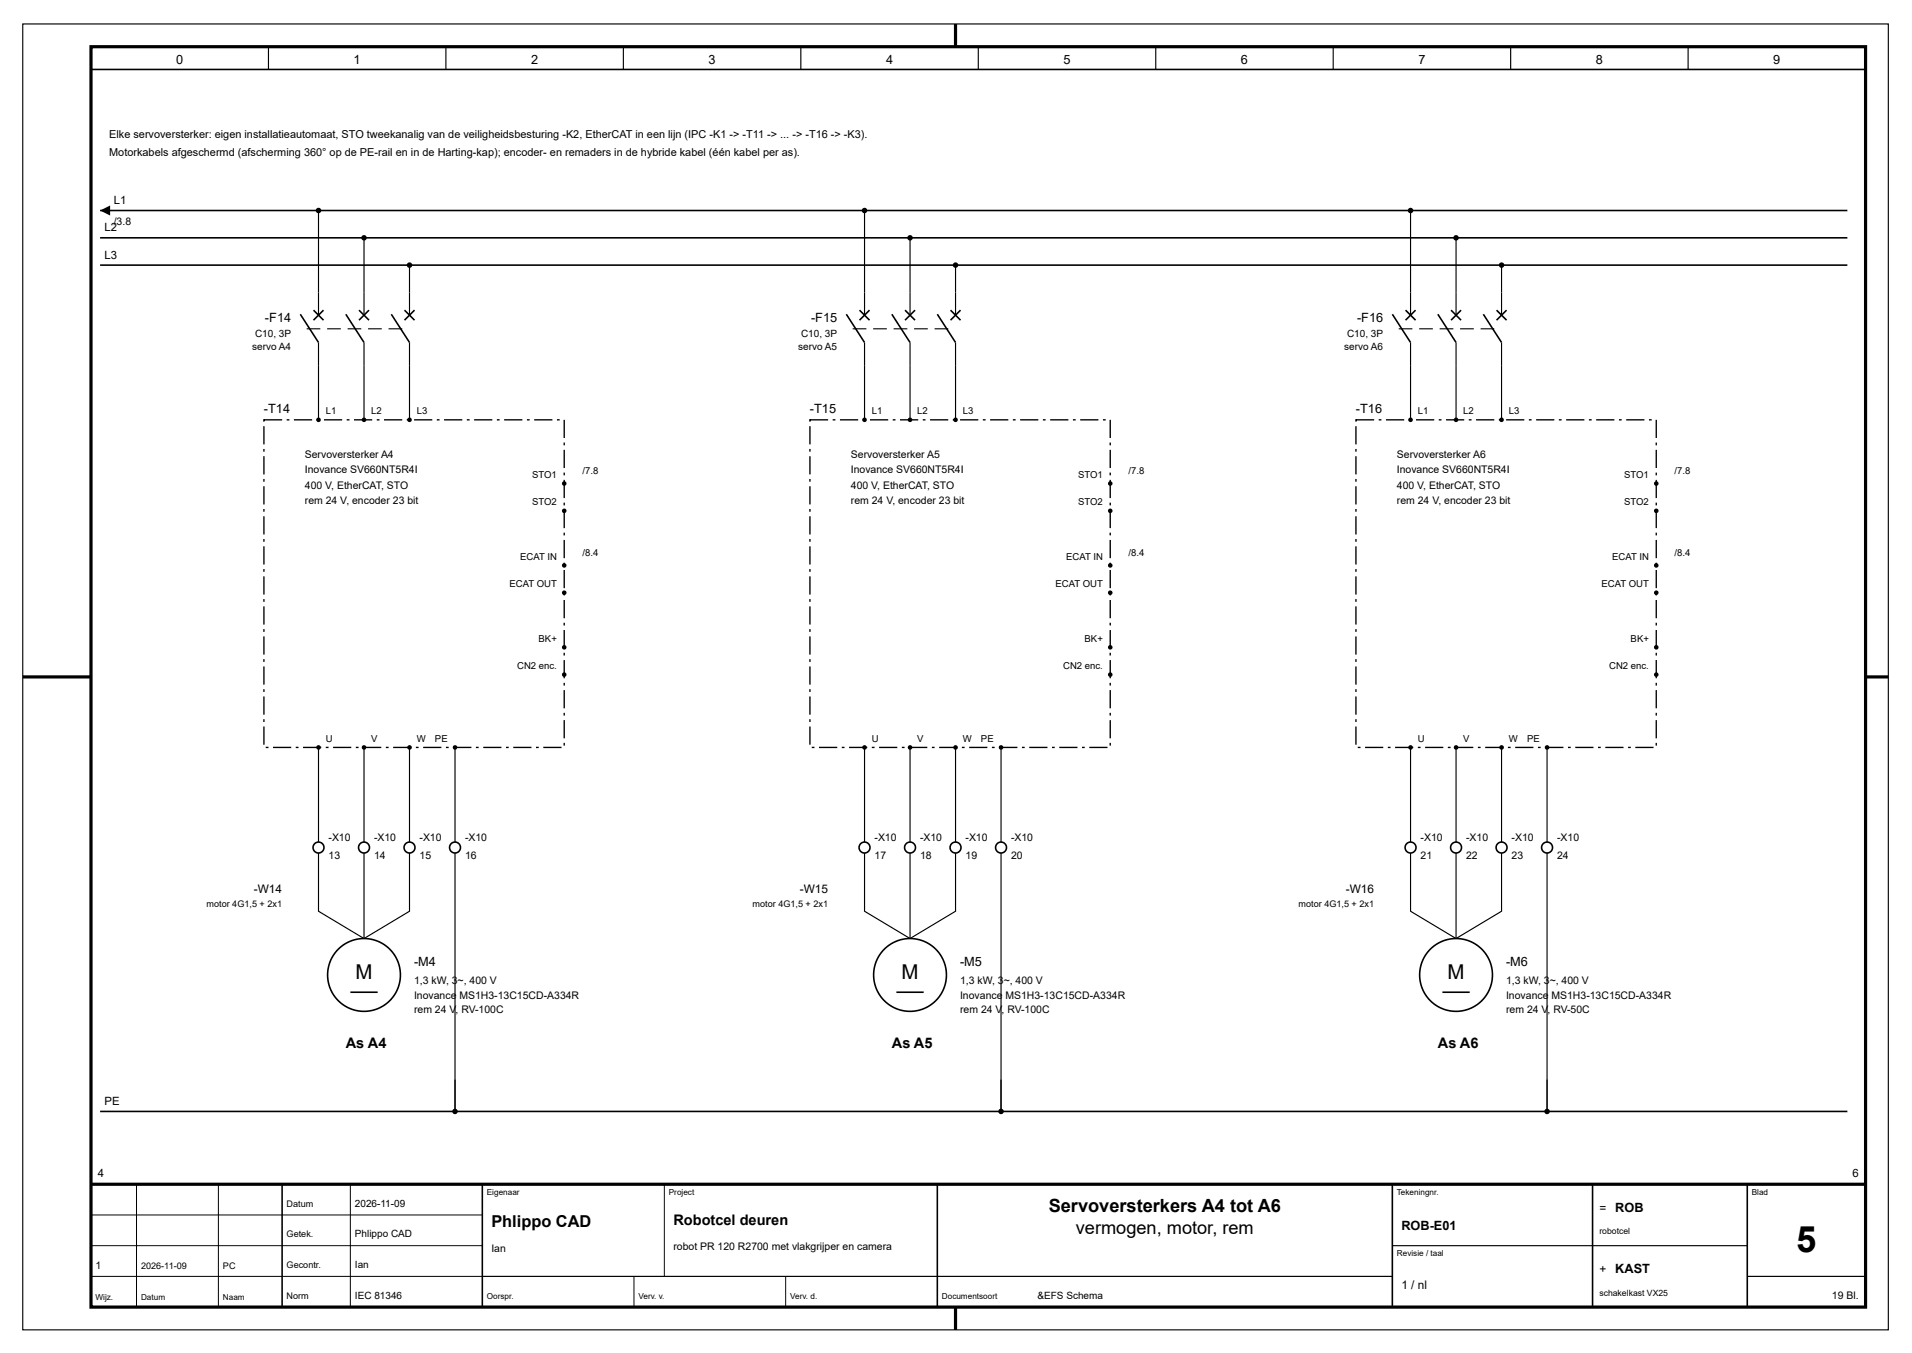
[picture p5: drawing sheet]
<svg xmlns="http://www.w3.org/2000/svg" width="420mm" height="297mm" viewBox="0 0 420 297" stroke-linecap="round" stroke-linejoin="round" font-family="sans-serif">
<g fill="none" stroke="#000" stroke-width=".25">
<path d="M5 5.3h410v287h-410zM59 10.3v5M98 10.3v5M137 10.3v5M176 10.3v5M215 10.3v5M254 10.3v5M293 10.3v5M332 10.3v5M371 10.3v5M70 46.3v23M80 52.3v17"/>
<path d="M90 58.3v11M70 75.3v17M80 75.3v17M90 75.3v17M70 164.3v22M306 273.8h78M106 280.5h200M384 280.5h26"/>
</g>
<path d="M20 10.3h390v277h-390zM210 5.3v5M5 148.8h15M410 148.8h5M20 260.3h390M210 287.3v5" fill="none" stroke="#000" stroke-width=".7" stroke-linecap="butt"/>
<g fill="none" stroke="#000" stroke-width=".35">
<path d="M20 15.3h390M22 46.3h384M22 52.3h384M22 58.3h384M66 69.1l4 6.2M68.9 68.2l2.2 2.2M71.1 68.2l-2.2 2.2M76 69.1l4 6.2M78.9 68.2l2.2 2.2M81.1 68.2l-2.2 2.2M86 69.1l4 6.2M88.9 68.2l2.2 2.2"/>
<path d="M91.1 68.2l-2.2 2.2M22 244.3h384M62 260.3v27M106 260.3v27M206 260.3v27M306 260.3v27M350 260.3v27M384 260.3v27"/>
</g>
<path d="M20 267h86M20 273.8h86M30 260.3v27M48 260.3v27M77 260.3v27M146 260.3v20.2M20 280.5h86M139.3 280.5v6.8M172.7 280.5v6.8" fill="none" stroke="#000" stroke-width=".22"/>
<g fill="#000">
<path d="M22 46.3l2.2-1.1v2.2z"/>
<path d="M67.4 72.1h3v.3h-3zM71.9 72.1h3v.3h-3zM76.4 72.1h3v.3h-3zM80.9 72.1h3v.3h-3zM85.4 72.1h3v.3h-3z"/>
<path d="M63 92.1h.6v.3h-.6zM64.6 92.1h4v.3h-4zM69.6 92.1h.6v.3h-.6zM71.2 92.1h4v.3h-4zM76.2 92.1h.6v.3h-.6zM77.8 92.1h4v.3h-4zM82.8 92.1h.6v.3h-.6zM84.4 92.1h4v.3h-4zM89.4 92.1h.6v.3h-.6zM91 92.1h4v.3h-4zM96 92.1h.6v.3h-.6zM97.6 92.1h4v.3h-4zM102.6 92.1h.6v.3h-.6zM104.2 92.1h4v.3h-4zM109.2 92.1h.6v.3h-.6zM110.8 92.1h4v.3h-4zM115.8 92.1h.6v.3h-.6zM117.4 92.1h4v.3h-4zM122.4 92.1h.6v.3h-.6zM123.8 92.3h.3v4h-.3zM123.8 97.3h.3v.6h-.3zM123.8 98.9h.3v4h-.3zM123.8 103.9h.3v.6h-.3zM123.8 105.5h.3v4h-.3zM123.8 110.5h.3v.6h-.3zM123.8 112.1h.3v4h-.3zM123.8 117.1h.3v.6h-.3zM123.8 118.7h.3v4h-.3zM123.8 123.7h.3v.6h-.3zM123.8 125.3h.3v4h-.3zM123.8 130.3h.3v.6h-.3zM123.8 131.9h.3v4h-.3zM123.8 136.9h.3v.6h-.3zM123.8 138.5h.3v4h-.3zM123.8 143.5h.3v.6h-.3zM123.8 145.1h.3v4h-.3zM123.8 150.1h.3v.6h-.3zM123.8 151.7h.3v4h-.3zM123.8 156.7h.3v.6h-.3zM123.8 158.3h.3v4h-.3zM123.8 163.3h.3v.6h-.3zM119.4 164.1h4v.3h-4zM117.8 164.1h.6v.3h-.6zM112.8 164.1h4v.3h-4zM111.2 164.1h.6v.3h-.6zM106.2 164.1h4v.3h-4zM104.6 164.1h.6v.3h-.6zM99.6 164.1h4v.3h-4zM98 164.1h.6v.3h-.6zM93 164.1h4v.3h-4zM91.4 164.1h.6v.3h-.6zM86.4 164.1h4v.3h-4zM84.8 164.1h.6v.3h-.6zM79.8 164.1h4v.3h-4zM78.2 164.1h.6v.3h-.6zM73.2 164.1h4v.3h-4zM71.6 164.1h.6v.3h-.6zM66.6 164.1h4v.3h-4zM65 164.1h.6v.3h-.6zM60 164.1h4v.3h-4zM58.4 164.1h.6v.3h-.6zM57.8 159.7h.3v4h-.3zM57.8 158.1h.3v.6h-.3zM57.8 153.1h.3v4h-.3zM57.8 151.5h.3v.6h-.3zM57.8 146.5h.3v4h-.3zM57.8 144.9h.3v.6h-.3zM57.8 139.9h.3v4h-.3zM57.8 138.3h.3v.6h-.3zM57.8 133.3h.3v4h-.3zM57.8 131.7h.3v.6h-.3zM57.8 126.7h.3v4h-.3zM57.8 125.1h.3v.6h-.3zM57.8 120.1h.3v4h-.3zM57.8 118.5h.3v.6h-.3zM57.8 113.5h.3v4h-.3zM57.8 111.9h.3v.6h-.3zM57.8 106.9h.3v4h-.3zM57.8 105.3h.3v.6h-.3zM57.8 100.3h.3v4h-.3zM57.8 98.7h.3v.6h-.3zM57.8 93.7h.3v4h-.3zM57.8 92.1h4.2v.3h-4v-.1h.1v.4h-.3z"/>
<circle cx="70" cy="46.3" r=".6"/>
<circle cx="80" cy="52.3" r=".6"/>
<circle cx="90" cy="58.3" r=".6"/>
<circle cx="70" cy="92.3" r=".5"/>
<circle cx="80" cy="92.3" r=".5"/>
<circle cx="90" cy="92.3" r=".5"/>
<circle cx="124" cy="112.3" r=".5"/>
<circle cx="124" cy="106.3" r=".5"/>
<circle cx="124" cy="124.3" r=".5"/>
<circle cx="124" cy="130.3" r=".5"/>
<circle cx="124" cy="142.3" r=".5"/>
<circle cx="124" cy="148.3" r=".5"/>
<circle cx="70" cy="164.3" r=".5"/>
<circle cx="80" cy="164.3" r=".5"/>
<circle cx="90" cy="164.3" r=".5"/>
<circle cx="100" cy="164.3" r=".5"/>
</g>
<circle cx="70" cy="186.3" r="1.2" fill="#fff"/>
<circle cx="70" cy="186.3" r="1.2" fill="none" stroke="#000" stroke-width=".35"/>
<path d="M80 164.3v22" fill="none" stroke="#000" stroke-width=".25"/>
<circle cx="80" cy="186.3" r="1.2" fill="#fff"/>
<circle cx="80" cy="186.3" r="1.2" fill="none" stroke="#000" stroke-width=".35"/>
<path d="M90 164.3v22" fill="none" stroke="#000" stroke-width=".25"/>
<circle cx="90" cy="186.3" r="1.2" fill="#fff"/>
<circle cx="90" cy="186.3" r="1.2" fill="none" stroke="#000" stroke-width=".35"/>
<path d="M100 164.3v22" fill="none" stroke="#000" stroke-width=".25"/>
<circle cx="100" cy="186.3" r="1.2" fill="#fff"/>
<circle cx="100" cy="186.3" r="1.2" fill="none" stroke="#000" stroke-width=".35"/>
<circle cx="100" cy="244.3" r=".6" fill="#000"/>
<path d="M70 187.5v12.8l10 6M80 187.5v18.8M90 187.5v12.8l-10 6M100 237.3v7" fill="none" stroke="#000" stroke-width=".25"/>
<circle cx="80" cy="214.3" r="8" fill="#fff"/>
<g fill="none" stroke="#000" stroke-width=".35">
<path d="M186 69.1l4 6.2M188.9 68.2l2.2 2.2M191.1 68.2l-2.2 2.2M196 69.1l4 6.2M198.9 68.2l2.2 2.2M201.1 68.2l-2.2 2.2M206 69.1l4 6.2M208.9 68.2l2.2 2.2M211.1 68.2l-2.2 2.2M77 218.1h6"/>
<circle cx="80" cy="214.3" r="8"/>
</g>
<path d="M190 46.3v23M200 52.3v17M210 58.3v11M190 75.3v17M200 75.3v17M210 75.3v17M190 164.3v22M100 187.5v56.8" fill="none" stroke="#000" stroke-width=".25"/>
<g fill="#000">
<path d="M187.4 72.1h3v.3h-3zM191.9 72.1h3v.3h-3zM196.4 72.1h3v.3h-3zM200.9 72.1h3v.3h-3zM205.4 72.1h3v.3h-3z"/>
<path d="M183 92.1h.6v.3h-.6zM184.6 92.1h4v.3h-4zM189.6 92.1h.6v.3h-.6zM191.2 92.1h4v.3h-4zM196.2 92.1h.6v.3h-.6zM197.8 92.1h4v.3h-4zM202.8 92.1h.6v.3h-.6zM204.4 92.1h4v.3h-4zM209.4 92.1h.6v.3h-.6zM211 92.1h4v.3h-4zM216 92.1h.6v.3h-.6zM217.6 92.1h4v.3h-4zM222.6 92.1h.6v.3h-.6zM224.2 92.1h4v.3h-4zM229.2 92.1h.6v.3h-.6zM230.8 92.1h4v.3h-4zM235.8 92.1h.6v.3h-.6zM237.4 92.1h4v.3h-4zM242.4 92.1h.6v.3h-.6zM243.8 92.3h.3v4h-.3zM243.8 97.3h.3v.6h-.3zM243.8 98.9h.3v4h-.3zM243.8 103.9h.3v.6h-.3zM243.8 105.5h.3v4h-.3zM243.8 110.5h.3v.6h-.3zM243.8 112.1h.3v4h-.3zM243.8 117.1h.3v.6h-.3zM243.8 118.7h.3v4h-.3zM243.8 123.7h.3v.6h-.3zM243.8 125.3h.3v4h-.3zM243.8 130.3h.3v.6h-.3zM243.8 131.9h.3v4h-.3zM243.8 136.9h.3v.6h-.3zM243.8 138.5h.3v4h-.3zM243.8 143.5h.3v.6h-.3zM243.8 145.1h.3v4h-.3zM243.8 150.1h.3v.6h-.3zM243.8 151.7h.3v4h-.3zM243.8 156.7h.3v.6h-.3zM243.8 158.3h.3v4h-.3zM243.8 163.3h.3v.6h-.3zM239.4 164.1h4v.3h-4zM237.8 164.1h.6v.3h-.6zM232.8 164.1h4v.3h-4zM231.2 164.1h.6v.3h-.6zM226.2 164.1h4v.3h-4zM224.6 164.1h.6v.3h-.6zM219.6 164.1h4v.3h-4zM218 164.1h.6v.3h-.6zM213 164.1h4v.3h-4zM211.4 164.1h.6v.3h-.6zM206.4 164.1h4v.3h-4zM204.8 164.1h.6v.3h-.6zM199.8 164.1h4v.3h-4zM198.2 164.1h.6v.3h-.6zM193.2 164.1h4v.3h-4zM191.6 164.1h.6v.3h-.6zM186.6 164.1h4v.3h-4zM185 164.1h.6v.3h-.6zM180 164.1h4v.3h-4zM178.4 164.1h.6v.3h-.6zM177.8 159.7h.3v4h-.3zM177.8 158.1h.3v.6h-.3zM177.8 153.1h.3v4h-.3zM177.8 151.5h.3v.6h-.3zM177.8 146.5h.3v4h-.3zM177.8 144.9h.3v.6h-.3zM177.8 139.9h.3v4h-.3zM177.8 138.3h.3v.6h-.3zM177.8 133.3h.3v4h-.3zM177.8 131.7h.3v.6h-.3zM177.8 126.7h.3v4h-.3zM177.8 125.1h.3v.6h-.3zM177.8 120.1h.3v4h-.3zM177.8 118.5h.3v.6h-.3zM177.8 113.5h.3v4h-.3zM177.8 111.9h.3v.6h-.3zM177.8 106.9h.3v4h-.3zM177.8 105.3h.3v.6h-.3zM177.8 100.3h.3v4h-.3zM177.8 98.7h.3v.6h-.3zM177.8 93.7h.3v4h-.3zM177.8 92.1h4.2v.3h-4v-.1h.1v.4h-.3z"/>
<circle cx="190" cy="46.3" r=".6"/>
<circle cx="200" cy="52.3" r=".6"/>
<circle cx="210" cy="58.3" r=".6"/>
<circle cx="190" cy="92.3" r=".5"/>
<circle cx="200" cy="92.3" r=".5"/>
<circle cx="210" cy="92.3" r=".5"/>
<circle cx="244" cy="112.3" r=".5"/>
<circle cx="244" cy="106.3" r=".5"/>
<circle cx="244" cy="124.3" r=".5"/>
<circle cx="244" cy="130.3" r=".5"/>
<circle cx="244" cy="148.3" r=".5"/>
<circle cx="244" cy="142.3" r=".5"/>
<circle cx="190" cy="164.3" r=".5"/>
<circle cx="200" cy="164.3" r=".5"/>
<circle cx="210" cy="164.3" r=".5"/>
<circle cx="220" cy="164.3" r=".5"/>
</g>
<circle cx="190" cy="186.3" r="1.2" fill="#fff"/>
<circle cx="190" cy="186.3" r="1.2" fill="none" stroke="#000" stroke-width=".35"/>
<path d="M200 164.3v22" fill="none" stroke="#000" stroke-width=".25"/>
<circle cx="200" cy="186.3" r="1.2" fill="#fff"/>
<circle cx="200" cy="186.3" r="1.2" fill="none" stroke="#000" stroke-width=".35"/>
<path d="M210 164.3v22" fill="none" stroke="#000" stroke-width=".25"/>
<circle cx="210" cy="186.3" r="1.2" fill="#fff"/>
<circle cx="210" cy="186.3" r="1.2" fill="none" stroke="#000" stroke-width=".35"/>
<path d="M220 164.3v22" fill="none" stroke="#000" stroke-width=".25"/>
<circle cx="220" cy="186.3" r="1.2" fill="#fff"/>
<circle cx="220" cy="186.3" r="1.2" fill="none" stroke="#000" stroke-width=".35"/>
<circle cx="220" cy="244.3" r=".6" fill="#000"/>
<path d="M190 187.5v12.8l10 6M200 187.5v18.8M210 187.5v12.8l-10 6M220 237.3v7" fill="none" stroke="#000" stroke-width=".25"/>
<circle cx="200" cy="214.3" r="8" fill="#fff"/>
<g fill="none" stroke="#000" stroke-width=".35">
<path d="M306 69.1l4 6.2M308.9 68.2l2.2 2.2M311.1 68.2l-2.2 2.2M316 69.1l4 6.2M318.9 68.2l2.2 2.2M321.1 68.2l-2.2 2.2M326 69.1l4 6.2M328.9 68.2l2.2 2.2M331.1 68.2l-2.2 2.2M197 218.1h6"/>
<circle cx="200" cy="214.3" r="8"/>
</g>
<path d="M310 46.3v23M320 52.3v17M330 58.3v11M310 75.3v17M320 75.3v17M330 75.3v17M310 164.3v22M220 187.5v56.8" fill="none" stroke="#000" stroke-width=".25"/>
<g fill="#000">
<path d="M307.4 72.1h3v.3h-3zM311.9 72.1h3v.3h-3zM316.4 72.1h3v.3h-3zM320.9 72.1h3v.3h-3zM325.4 72.1h3v.3h-3z"/>
<path d="M303 92.1h.6v.3h-.6zM304.6 92.1h4v.3h-4zM309.6 92.1h.6v.3h-.6zM311.2 92.1h4v.3h-4zM316.2 92.1h.6v.3h-.6zM317.8 92.1h4v.3h-4zM322.8 92.1h.6v.3h-.6zM324.4 92.1h4v.3h-4zM329.4 92.1h.6v.3h-.6zM331 92.1h4v.3h-4zM336 92.1h.6v.3h-.6zM337.6 92.1h4v.3h-4zM342.6 92.1h.6v.3h-.6zM344.2 92.1h4v.3h-4zM349.2 92.1h.6v.3h-.6zM350.8 92.1h4v.3h-4zM355.8 92.1h.6v.3h-.6zM357.4 92.1h4v.3h-4zM362.4 92.1h.6v.3h-.6zM363.8 92.3h.3v4h-.3zM363.8 97.3h.3v.6h-.3zM363.8 98.9h.3v4h-.3zM363.8 103.9h.3v.6h-.3zM363.8 105.5h.3v4h-.3zM363.8 110.5h.3v.6h-.3zM363.8 112.1h.3v4h-.3zM363.8 117.1h.3v.6h-.3zM363.8 118.7h.3v4h-.3zM363.8 123.7h.3v.6h-.3zM363.8 125.3h.3v4h-.3zM363.8 130.3h.3v.6h-.3zM363.8 131.9h.3v4h-.3zM363.8 136.9h.3v.6h-.3zM363.8 138.5h.3v4h-.3zM363.8 143.5h.3v.6h-.3zM363.8 145.1h.3v4h-.3zM363.8 150.1h.3v.6h-.3zM363.8 151.7h.3v4h-.3zM363.8 156.7h.3v.6h-.3zM363.8 158.3h.3v4h-.3zM363.8 163.3h.3v.6h-.3zM359.4 164.1h4v.3h-4zM357.8 164.1h.6v.3h-.6zM352.8 164.1h4v.3h-4zM351.2 164.1h.6v.3h-.6zM346.2 164.1h4v.3h-4zM344.6 164.1h.6v.3h-.6zM339.6 164.1h4v.3h-4zM338 164.1h.6v.3h-.6zM333 164.1h4v.3h-4zM331.4 164.1h.6v.3h-.6zM326.4 164.1h4v.3h-4zM324.8 164.1h.6v.3h-.6zM319.8 164.1h4v.3h-4zM318.2 164.1h.6v.3h-.6zM313.2 164.1h4v.3h-4zM311.6 164.1h.6v.3h-.6zM306.6 164.1h4v.3h-4zM305 164.1h.6v.3h-.6zM300 164.1h4v.3h-4zM298.4 164.1h.6v.3h-.6zM297.8 159.7h.3v4h-.3zM297.8 158.1h.3v.6h-.3zM297.8 153.1h.3v4h-.3zM297.8 151.5h.3v.6h-.3zM297.8 146.5h.3v4h-.3zM297.8 144.9h.3v.6h-.3zM297.8 139.9h.3v4h-.3zM297.8 138.3h.3v.6h-.3zM297.8 133.3h.3v4h-.3zM297.8 131.7h.3v.6h-.3zM297.8 126.7h.3v4h-.3zM297.8 125.1h.3v.6h-.3zM297.8 120.1h.3v4h-.3zM297.8 118.5h.3v.6h-.3zM297.8 113.5h.3v4h-.3zM297.8 111.9h.3v.6h-.3zM297.8 106.9h.3v4h-.3zM297.8 105.3h.3v.6h-.3zM297.8 100.3h.3v4h-.3zM297.8 98.7h.3v.6h-.3zM297.8 93.7h.3v4h-.3zM297.8 92.1h4.2v.3h-4v-.1h.1v.4h-.3z"/>
<circle cx="310" cy="46.3" r=".6"/>
<circle cx="320" cy="52.3" r=".6"/>
<circle cx="330" cy="58.3" r=".6"/>
<circle cx="310" cy="92.3" r=".5"/>
<circle cx="320" cy="92.3" r=".5"/>
<circle cx="330" cy="92.3" r=".5"/>
<circle cx="364" cy="112.3" r=".5"/>
<circle cx="364" cy="106.3" r=".5"/>
<circle cx="364" cy="124.3" r=".5"/>
<circle cx="364" cy="130.3" r=".5"/>
<circle cx="364" cy="142.3" r=".5"/>
<circle cx="364" cy="148.3" r=".5"/>
<circle cx="310" cy="164.3" r=".5"/>
<circle cx="320" cy="164.3" r=".5"/>
<circle cx="330" cy="164.3" r=".5"/>
<circle cx="340" cy="164.3" r=".5"/>
</g>
<circle cx="310" cy="186.3" r="1.2" fill="#fff"/>
<circle cx="310" cy="186.3" r="1.2" fill="none" stroke="#000" stroke-width=".35"/>
<path d="M320 164.3v22" fill="none" stroke="#000" stroke-width=".25"/>
<circle cx="320" cy="186.3" r="1.2" fill="#fff"/>
<circle cx="320" cy="186.3" r="1.2" fill="none" stroke="#000" stroke-width=".35"/>
<path d="M330 164.3v22" fill="none" stroke="#000" stroke-width=".25"/>
<circle cx="330" cy="186.3" r="1.2" fill="#fff"/>
<circle cx="330" cy="186.3" r="1.2" fill="none" stroke="#000" stroke-width=".35"/>
<path d="M340 164.3v22" fill="none" stroke="#000" stroke-width=".25"/>
<circle cx="340" cy="186.3" r="1.2" fill="#fff"/>
<circle cx="340" cy="186.3" r="1.2" fill="none" stroke="#000" stroke-width=".35"/>
<circle cx="340" cy="244.3" r=".6" fill="#000"/>
<path d="M310 187.5v12.8l10 6M320 187.5v18.8M330 187.5v12.8l-10 6M340 237.3v7" fill="none" stroke="#000" stroke-width=".25"/>
<circle cx="320" cy="214.3" r="8" fill="#fff"/>
<g fill="none" stroke="#000" stroke-width=".35">
<path d="M317 218.1h6"/>
<circle cx="320" cy="214.3" r="8"/>
</g>
<path d="M340 187.5v56.8" fill="none" stroke="#000" stroke-width=".25"/>
<text font-size="8" x="394.8" y="275.3">5</text>
<g font-size="4.5">
<text x="78.1" y="215.3">M</text>
<text x="198.1" y="215.3">M</text>
<text x="318.1" y="215.3">M</text>
</g>
<g font-size="4">
<text x="230.5" y="266.3">Servoversterkers A4 tot A6</text>
<text x="236.4" y="271.3">vermogen, motor, rem</text>
</g>
<text font-size="3.6" x="108" y="269.8">Phlippo CAD</text>
<g font-size="3.2">
<text x="76" y="230.3">As A4</text>
<text x="196" y="230.3">As A5</text>
<text x="316" y="230.3">As A6</text>
<text x="148" y="269.3">Robotcel deuren</text>
</g>
<g font-size="2.8">
<text x="38.7" y="14">0</text>
<text x="77.7" y="14">1</text>
<text x="116.7" y="14">2</text>
<text x="155.7" y="14">3</text>
<text x="194.7" y="14">4</text>
<text x="233.7" y="14">5</text>
<text x="272.7" y="14">6</text>
<text x="311.7" y="14">7</text>
<text x="350.7" y="14">8</text>
<text x="389.7" y="14">9</text>
<text x="58.2" y="70.8">-F14</text>
<text x="178.2" y="70.8">-F15</text>
<text x="298.2" y="70.8">-F16</text>
<text x="58" y="90.7">-T14</text>
<text x="178" y="90.7">-T15</text>
<text x="298" y="90.7">-T16</text>
<text x="91" y="212.3">-M4</text>
<text x="211" y="212.3">-M5</text>
<text x="331" y="212.3">-M6</text>
<text x="355" y="266.3">ROB</text>
<text x="308" y="270.3">ROB-E01</text>
<text x="355" y="279.8">KAST</text>
</g>
<g font-size="2.6">
<text x="55.8" y="196.3">-W14</text>
<text x="175.8" y="196.3">-W15</text>
<text x="295.8" y="196.3">-W16</text>
<text x="351.5" y="266.3">=</text>
<text x="351.5" y="279.8">+</text>
<text x="308" y="283.3">1 / nl</text>
</g>
<g font-size="2.5">
<text x="25" y="44.9">L1</text>
<text x="23" y="50.9">L2</text>
<text x="23" y="56.9">L3</text>
<text x="23" y="242.9">PE</text>
<text x="21.5" y="258.8">4</text>
<text x="407.1" y="258.8">6</text>
</g>
<g font-size="2.4">
<text x="24" y="30.3">Elke servoversterker: eigen installatieautomaat, STO tweekanalig van de veiligheidsbesturing -K2, EtherCAT in een lijn (IPC -K1 -&gt; -T11 -&gt; ... -&gt; -T16 -&gt; -K3).</text>
<text x="24" y="34.3">Motorkabels afgeschermd (afscherming 360° op de PE-rail en in de Harting-kap); encoder- en remaders in de hybride kabel (één kabel per as).</text>
</g>
<g font-size="2.3">
<text x="25" y="49.5">/3.8</text>
<text x="67" y="100.7">Servoversterker A4</text>
<text x="187" y="100.7">Servoversterker A5</text>
<text x="307" y="100.7">Servoversterker A6</text>
<text x="67" y="104.1">Inovance SV660NT5R4I</text>
<text x="67" y="107.5">400 V, EtherCAT, STO</text>
<text x="187" y="104.1">Inovance SV660NT5R4I</text>
<text x="187" y="107.5">400 V, EtherCAT, STO</text>
<text x="307" y="104.1">Inovance SV660NT5R4I</text>
<text x="307" y="107.5">400 V, EtherCAT, STO</text>
<text x="67" y="110.9">rem 24 V, encoder 23 bit</text>
<text x="187" y="110.9">rem 24 V, encoder 23 bit</text>
<text x="307" y="110.9">rem 24 V, encoder 23 bit</text>
<text x="72.2" y="184.9">-X10</text>
<text x="82.2" y="184.9">-X10</text>
<text x="92.2" y="184.9">-X10</text>
<text x="102.2" y="184.9">-X10</text>
<text x="192.2" y="184.9">-X10</text>
<text x="202.2" y="184.9">-X10</text>
<text x="212.2" y="184.9">-X10</text>
<text x="222.2" y="184.9">-X10</text>
<text x="312.2" y="184.9">-X10</text>
<text x="322.2" y="184.9">-X10</text>
<text x="332.2" y="184.9">-X10</text>
<text x="342.2" y="184.9">-X10</text>
<text x="72.2" y="188.9">13</text>
<text x="82.2" y="188.9">14</text>
<text x="92.2" y="188.9">15</text>
<text x="102.2" y="188.9">16</text>
<text x="192.2" y="188.9">17</text>
<text x="202.2" y="188.9">18</text>
<text x="212.2" y="188.9">19</text>
<text x="222.2" y="188.9">20</text>
<text x="312.2" y="188.9">21</text>
<text x="322.2" y="188.9">22</text>
<text x="332.2" y="188.9">23</text>
<text x="342.2" y="188.9">24</text>
<text x="91" y="216.3">1,3 kW, 3</text>
<text x="91" y="219.5">Inovance</text>
<text x="100.6" y="216.3">~, 400 V</text>
<text x="101" y="219.5">MS1H3-13C15CD-A334R</text>
<text x="211" y="216.3">1,3 kW, 3</text>
<text x="211" y="219.5">Inovance</text>
<text x="220.6" y="216.3">~, 400 V</text>
<text x="221" y="219.5">MS1H3-13C15CD-A334R</text>
<text x="331" y="216.3">1,3 kW, 3</text>
<text x="331" y="219.5">Inovance</text>
<text x="340.6" y="216.3">~, 400 V</text>
<text x="341" y="219.5">MS1H3-13C15CD-A334R</text>
<text x="91" y="222.7">rem 24 V</text>
<text x="100.1" y="222.7">, RV-100C</text>
<text x="211" y="222.7">rem 24 V</text>
<text x="220.1" y="222.7">, RV-100C</text>
<text x="331" y="222.7">rem 24 V</text>
<text x="340.1" y="222.7">, RV-50C</text>
<text x="108" y="275.3">Ian</text>
<text x="148" y="274.8">robot PR 120 R2700 met vlakgrijper en camera</text>
<text x="21" y="278.8">1</text>
<text x="402.6" y="285.5">19 Bl.</text>
</g>
<g font-size="2.2">
<text x="55.4" y="77">servo A4</text>
<text x="56.1" y="74">C10, 3P</text>
<text x="175.4" y="77">servo A5</text>
<text x="176.1" y="74">C10, 3P</text>
<text x="295.4" y="77">servo A6</text>
<text x="296" y="74">C10, 3P</text>
<text x="78" y="265.2">2026-11-09</text>
<text x="78" y="272">Phlippo CAD</text>
<text x="78" y="278.7">Ian</text>
<text x="78" y="285.5">IEC 81346</text>
<text x="228" y="285.5">&amp;EFS Schema</text>
</g>
<g font-size="2.1">
<text x="71.6" y="91.1">L1</text>
<text x="81.6" y="91.1">L2</text>
<text x="91.6" y="91.1">L3</text>
<text x="191.6" y="91.1">L1</text>
<text x="201.6" y="91.1">L2</text>
<text x="211.6" y="91.1">L3</text>
<text x="311.6" y="91.1">L1</text>
<text x="321.6" y="91.1">L2</text>
<text x="331.6" y="91.1">L3</text>
<text x="117" y="105.1">STO1</text>
<text x="128" y="104.3">/7.8</text>
<text x="237" y="105.1">STO1</text>
<text x="248" y="104.3">/7.8</text>
<text x="357" y="105.1">STO1</text>
<text x="368" y="104.3">/7.8</text>
<text x="117" y="111.1">STO2</text>
<text x="237" y="111.1">STO2</text>
<text x="357" y="111.1">STO2</text>
<text x="114.3" y="123.1">ECAT IN</text>
<text x="128" y="122.3">/8.4</text>
<text x="234.3" y="123.1">ECAT IN</text>
<text x="248" y="122.3">/8.4</text>
<text x="354.3" y="123.1">ECAT IN</text>
<text x="368" y="122.3">/8.4</text>
<text x="112" y="129.1">ECAT OUT</text>
<text x="232" y="129.1">ECAT OUT</text>
<text x="352" y="129.1">ECAT OUT</text>
<text x="118.4" y="141.1">BK+</text>
<text x="238.4" y="141.1">BK+</text>
<text x="358.4" y="141.1">BK+</text>
<text x="113.7" y="147.1">CN2 enc.</text>
<text x="233.6" y="147.1">CN2 enc.</text>
<text x="353.6" y="147.1">CN2 enc.</text>
<text x="71.6" y="163.1">U</text>
<text x="81.6" y="163.1">V</text>
<text x="91.6" y="163.1">W</text>
<text x="95.6" y="163.1">PE</text>
<text x="191.6" y="163.1">U</text>
<text x="201.6" y="163.1">V</text>
<text x="211.6" y="163.1">W</text>
<text x="215.6" y="163.1">PE</text>
<text x="311.6" y="163.1">U</text>
<text x="321.6" y="163.1">V</text>
<text x="331.6" y="163.1">W</text>
<text x="335.6" y="163.1">PE</text>
</g>
<g font-size="2">
<text x="45.4" y="199.3">motor 4G1,5 + 2x1</text>
<text x="165.4" y="199.3">motor 4G1,5 + 2x1</text>
<text x="285.4" y="199.3">motor 4G1,5 + 2x1</text>
<text x="63" y="265.2">Datum</text>
<text x="63" y="272">Getek.</text>
<text x="31" y="278.8">2026-11-09</text>
<text x="49" y="278.8">PC</text>
<text x="63" y="278.7">Gecontr.</text>
<text x="63" y="285.5">Norm</text>
</g>
<g font-size="1.9">
<text x="351.5" y="271.3">robotcel</text>
<text x="351.5" y="284.8">schakelkast VX25</text>
</g>
<g font-size="1.8">
<text x="107" y="262.6">Eigenaar</text>
<text x="147" y="262.6">Project</text>
<text x="307" y="262.6">Tekeningnr.</text>
<text x="385" y="262.6">Blad</text>
<text x="307" y="276.1">Revisie / taal</text>
<text x="21" y="285.7">Wijz.</text>
<text x="31" y="285.7">Datum</text>
<text x="49" y="285.7">Naam</text>
<text x="107" y="285.5">Oorspr.</text>
<text x="140.3" y="285.5">Verv. v.</text>
<text x="173.7" y="285.5">Verv. d.</text>
<text x="207" y="285.5">Documentsoort</text>
</g>
</svg>
